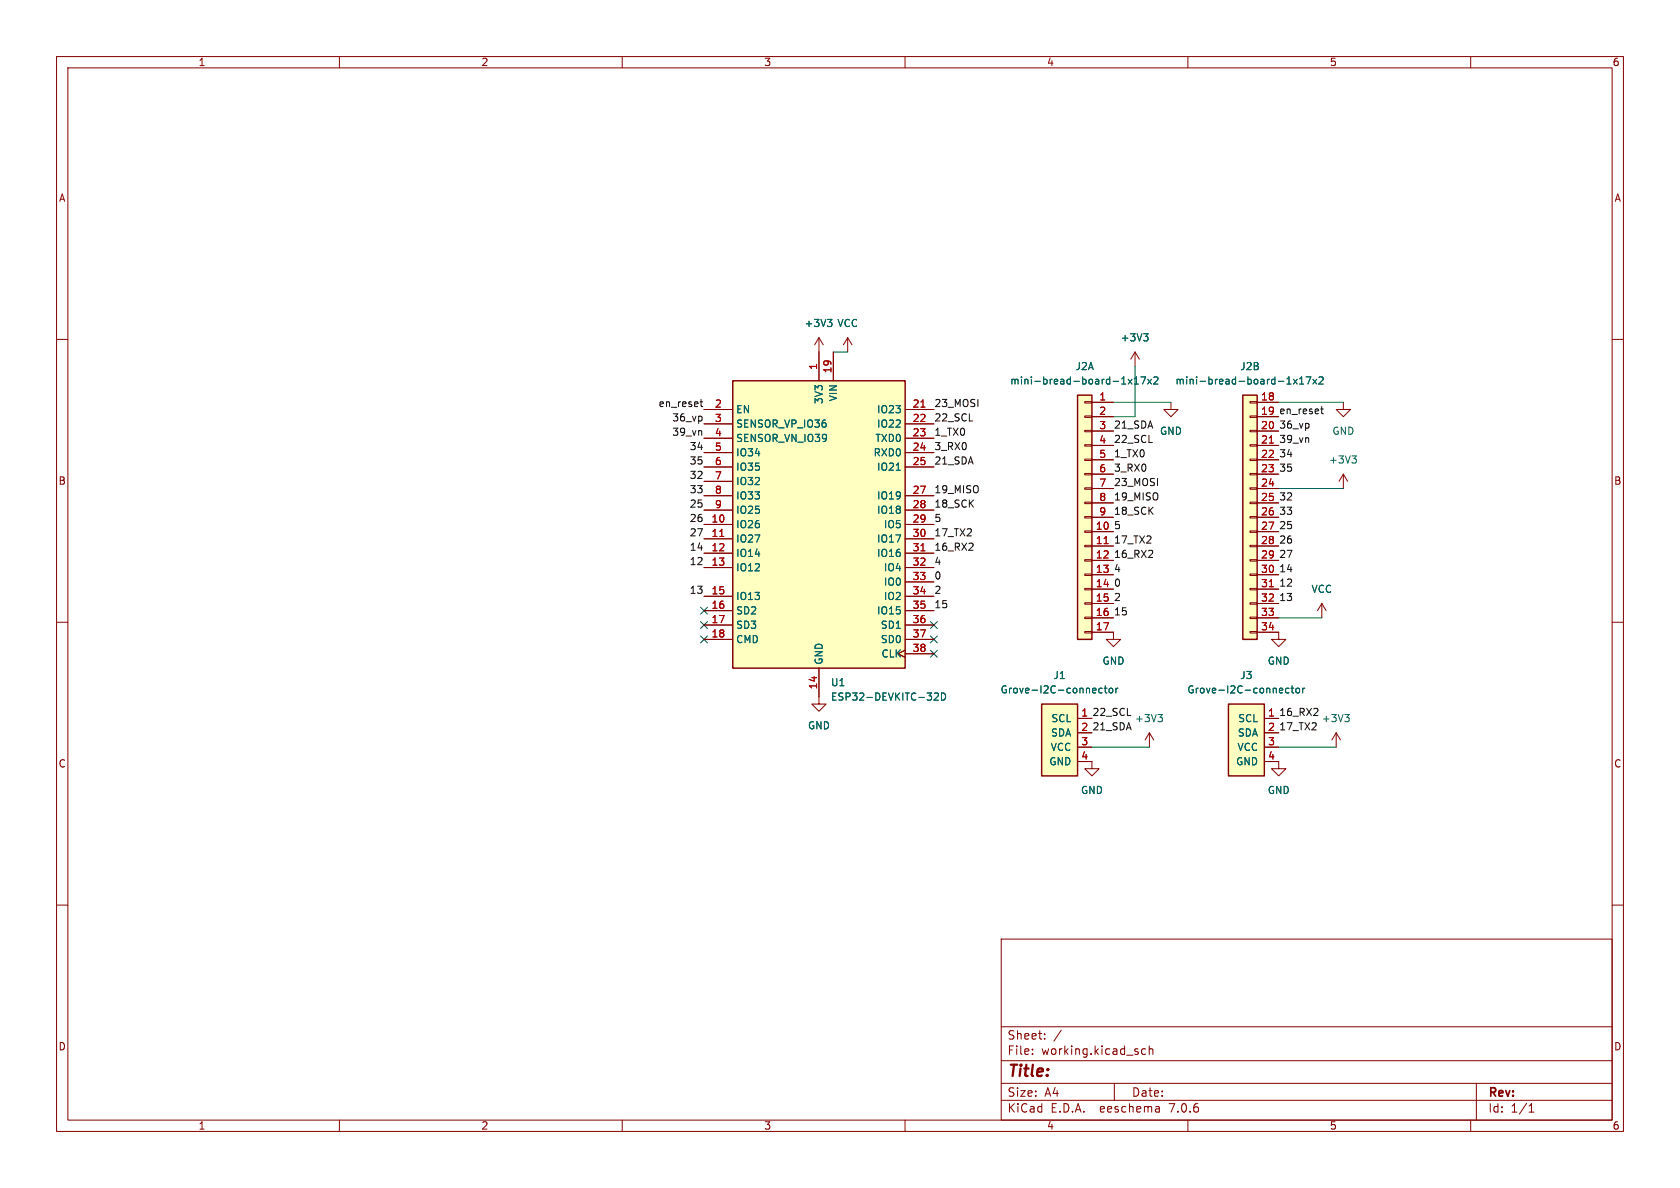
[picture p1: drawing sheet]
<svg xmlns="http://www.w3.org/2000/svg" width="297mm" height="210mm" viewBox="0 0 297 210" stroke-linecap="round" stroke-linejoin="round" font-family="sans-serif">
<g fill="none" stroke="#840000" stroke-width=".18">
<path d="M10 10h277v190h-277zM12 12h273v186h-273zM60 10v2M110 10v2M160 10v2M210 10v2M260 10v2M10 60h2M144.8 59.7v7.6M144.8 59.7l-.8 1.3M144.8 59.7l.7 1.3M149.9 59.7l-.8 1.3"/>
<path d="M149.9 59.7v2.5M149.9 59.7l.7 1.3M285 60h2M124.5 72.4h5M124.5 74.9h5M124.5 77.5h5M147.3 62.2v5.1M160 72.4h5.1M160 74.9h5.1M160 77.5h5.1M191.8 78.6h1.2v.3h-1.2zM191.8 76.1h1.2v.2h-1.2z"/>
<path d="M191.8 73.5h1.2v.3h-1.2zM191.8 71h1.2v.2h-1.2zM193 71.1h3.8M193 73.7h3.8M193 76.2h3.8M193 78.7h3.8M200.7 62.2l-.8 1.3M200.7 62.2v2.6M200.7 62.2l.7 1.3M207 71.1v1.3h1.3l-1.3 1.3-1.3-1.3h1.3M221 71h1.2v.2h-1.2zM221 73.5h1.2v.3h-1.2z"/>
<path d="M221 76.1h1.2v.2h-1.2zM221 78.6h1.2v.3h-1.2zM222.2 71.1h3.9M222.2 73.7h3.9M222.2 76.2h3.9M222.2 78.7h3.9M237.5 71.1v1.3h1.3l-1.3 1.3-1.3-1.3h1.3M124.5 92.7h5M124.5 95.3h5M124.5 97.8h5M124.5 80h5M124.5 82.6h5"/>
<path d="M124.5 87.6h5M124.5 90.2h5M124.5 85.1h5M160 92.7h5.1M160 95.3h5.1M160 97.8h5.1M160 80h5.1M160 82.6h5.1M160 87.6h5.1M160 90.2h5.1M191.8 98.9h1.2v.3h-1.2zM191.8 96.4h1.2v.2h-1.2z"/>
<path d="M191.8 93.9h1.2v.2h-1.2zM191.8 91.3h1.2v.3h-1.2zM191.8 88.8h1.2v.2h-1.2zM191.8 86.2h1.2v.3h-1.2zM191.8 83.7h1.2v.2h-1.2zM191.8 81.2h1.2v.2h-1.2zM193 81.3h3.8M193 83.8h3.8M193 86.4h3.8M193 88.9h3.8M193 91.4h3.8M193 94h3.8"/>
<path d="M193 96.5h3.8M193 99.1h3.8M221 81.2h1.2v.2h-1.2zM221 83.7h1.2v.2h-1.2zM221 86.2h1.2v.3h-1.2zM221 88.8h1.2v.2h-1.2zM221 91.3h1.2v.3h-1.2zM221 93.9h1.2v.2h-1.2zM221 96.4h1.2v.2h-1.2zM221 98.9h1.2v.3h-1.2zM222.2 81.3h3.9M222.2 83.8h3.9"/>
<path d="M222.2 86.4h3.9M222.2 88.9h3.9M222.2 91.4h3.9M222.2 94h3.9M222.2 96.5h3.9M222.2 99.1h3.9M237.5 83.8l-.8 1.3M237.5 83.8v2.6M237.5 83.8l.8 1.3M10 110h2M124.5 100.3h5M124.5 105.4h5"/>
<path d="M124.5 108h5M124.5 110.5h5M124.5 113h5M144.8 118.1v6.4h1.2l-1.2 1.2-1.3-1.2h1.3M160 114.9l-1.3 .7 1.3 .6M160 100.3h5.1M160 105.4h5.1M160 108h5.1M160 110.5h5.1M160 113h5.1M160 102.9h5.1M160 115.6h5.1"/>
<path d="M191.8 111.6h1.2v.3h-1.2zM191.8 109.1h1.2v.2h-1.2zM191.8 106.6h1.2v.2h-1.2zM191.8 104h1.2v.3h-1.2zM191.8 101.5h1.2v.2h-1.2zM193 111.8h3.8v1.2h1.3l-1.3 1.3-1.2-1.3h1.2M193 101.6h3.8M193 104.1h3.8M193 106.7h3.8M193 109.2h3.8M221 101.5h1.2v.2h-1.2zM221 104h1.2v.3h-1.2z"/>
<path d="M221 106.6h1.2v.2h-1.2zM221 109.1h1.2v.2h-1.2zM221 111.6h1.2v.3h-1.2zM222.2 111.8h3.9v1.2h1.2l-1.2 1.3-1.3-1.3h1.3M222.2 101.6h3.9M222.2 104.1h3.9M222.2 106.7h3.9M222.2 109.2h3.9M233.7 106.7l-.8 1.3M233.7 106.7v2.5M233.7 106.7l.7 1.3M285 110h2"/>
<path d="M190.5 134.6h2.5v1.3h1.3l-1.3 1.3-1.2-1.3h1.2M190.5 127h2.5M190.5 129.5h2.5M190.5 132.1h2.5M203.2 129.5l-.8 1.3M203.2 129.5v2.6M203.2 129.5l.8 1.3M223.5 134.6h2.6v1.3h1.2l-1.2 1.3-1.3-1.3h1.3M223.5 127h2.6M223.5 129.5h2.6M223.5 132.1h2.6M236.2 129.5l-.7 1.3"/>
<path d="M236.2 129.5v2.6M236.2 129.5l.8 1.3M10 160h2M285 160h2M177 166h108v32h-108zM60 198v2M110 198v2M160 198v2M177 194.5h108M177 191.5h108M177 187.5h108M177 181.5h108"/>
<path d="M182.5 186.3v.1M182.5 185.5v.1M184.7 183.6v.1M184.7 182.8v.1M187.6 182.1l-1.3 2M197 191.5v3M202.5 185.5l-.4-.1-.3 .3v.4l.2 .2h.5M203.2 185.5l.2-.1 .3 .1 .1 .9M203.2 184.9v1.5M204.9 195.7l.1 .9M205 196.5l-.2 .1M205 196h-.2"/>
<path d="M210 198v2M260 198v2M261 191.5v6.5M270.3 196.6h.9M270.3 195.5l.4-.4v1.5"/>
</g>
<g fill="#ffffc2" stroke="#ffffc2" stroke-width=".18">
<path d="M129.5 67.3h30.5v50.8h-30.5z"/>
<path d="M217.2 124.5h6.3v12.7h-6.3z"/>
<path d="M219.7 69.9h2.5v43.1h-2.5z"/>
<path d="M190.5 69.9h2.5v43.1h-2.5z"/>
<path d="M184.1 124.5h6.4v12.7h-6.4z"/>
</g>
<path d="M129.5 67.3h30.5v50.8h-30.5zM190.5 69.9h2.5v43.1h-2.5zM219.7 69.9h2.5v43.1h-2.5zM184.1 124.5h6.4v12.7h-6.4zM217.2 124.5h6.3v12.7h-6.3z" fill="none" stroke="#840000" stroke-width=".25"/>
<path d="M162.8 72h.7M224.4 78.3h.7M127.2 94.8h.8M162.8 97.4h.7M195.2 96.1h.7M224.4 103.7h.7" fill="none" stroke="#a90000" stroke-width=".18"/>
<g fill="none" stroke="#006464" stroke-width=".18">
<path d="M146.3 56.5h.8l-.4 .4M146.8 56.9l.3 .3v.3l-.3 .2M202.2 59h.8l-.5 .5M202.7 59.5l.3 .2v.3l-.3 .3M198.3 67.9h.7M199.5 67l.6 .9M200.1 67l-.6 .9M200.5 67.9h.8M200.5 67l.4-.4v1.3M201.7 66.6h.8l-.5 1.3M202.9 67l.7 .9M203.6 67l-.7 .9"/>
<path d="M204 66.7l.5-.1 .2 .4-.8 .9h.8M227.5 67.9h.7M228.7 67l.6 .9M229.3 67l-.6 .9M229.7 67.9h.8M229.7 67l.4-.4v1.3M230.9 66.6h.8l-.5 1.3M232.1 67l.7 .9M232.8 67l-.7 .9M233.2 66.7l.5-.1 .2 .4-.8 .9h.8M158.4 83.1h.8M239 80.6h.8l-.4 .5"/>
<path d="M239.5 81.1l.3 .2v.3l-.3 .3M165.2 122.6l.5-.1 .2 .4-.8 .9h.8M166.4 122.5a.64 .64 0 0 1 .8 .6 .64 .64 0 0 1-.8 .7zM194.9 121.7h-.4l-.3 .2 .2 .5h.5M195.2 121.7h.5M195.4 121.2v1.1l.3 .2M196.1 121.8l.2-.1 .4 .1v.5l-.1 .1-.3 .1-.2-.1zM197.3 121.7v.8M197.6 121.7l-.3 .2M204.7 126.3h.8l-.4 .5M205.3 126.8l.2 .2v.3l-.2 .3M227.9 121.7h-.4l-.2 .2 .1 .5h.5"/>
<path d="M228.2 121.7h.5M228.4 121.2v1.1l.3 .2M229.1 121.8l.2-.1 .4 .1v.5l-.1 .1-.3 .1-.2-.1zM230.3 121.7v.8M230.7 121.7l-.4 .2M237.7 126.3h.8l-.4 .5M238.3 126.8l.2 .2v.3l-.2 .3"/>
</g>
<path d="M123.8 71h.4M123.9 70.6v1.1l.3 .2M233.5 72.3h.5M233.7 71.9v1.1l.3 .1M171.2 97.3h.8M172 96.1v.5M203 98.5h.8M203.7 97.4v.4M232.2 126.5h.8M232.9 125.3v.5" fill="none" stroke="#0f0f0f" stroke-width=".18"/>
<path d="M147.3 62.2h2.6M196.8 71.1h10.2M200.7 64.8v8.9h-3.9M226.1 71.1h11.4M226.1 86.4h11.4M226.1 109.2h7.6M193 132.1h10.2M226.1 132.1h10.1" fill="none" stroke="#009600" stroke-width=".18"/>
<path d="M123.9 109.9l1.2 1.2M123.9 107.3l1.2 1.3M123.9 112.4l1.2 1.2M125.1 109.9l-1.2 1.2M125.1 107.3l-1.2 1.3M125.1 112.4l-1.2 1.2M164.5 115l1.2 1.2M164.5 112.4l1.2 1.2M164.5 109.9l1.2 1.2M165.7 115l-1.2 1.2M165.7 112.4l-1.2 1.2M165.7 109.9l-1.2 1.2" fill="none" stroke="#000084" stroke-width=".18"/>
<text font-size="2.8" fill="#840000" x="178" y="190.9">Title:</text>
<g font-size="2.1" fill="#840000">
<text x="178" y="184">Sheet:</text>
<text x="178" y="186.7">File:</text>
<text x="184.1" y="186.7">working.kicad_sch</text>
<text x="178" y="196.9">KiCad</text>
<text x="178" y="194.1">Size:</text>
<text x="184.7" y="194.1">A4</text>
<text x="185.7" y="196.9">E.D.A.</text>
<text x="194.6" y="196.9">eeschema</text>
<text x="200" y="194.1">Date:</text>
<text x="207" y="196.9">7.0.6</text>
<text x="263" y="194.3">Rev:</text>
<text x="263" y="196.9">Id:</text>
<text x="267.1" y="196.9">1/1</text>
</g>
<g font-size="1.8" fill="#840000">
<text x="35" y="11.9">1</text>
<text x="85" y="11.9">2</text>
<text x="135" y="11.9">3</text>
<text x="185" y="11.9">4</text>
<text x="235" y="11.9">5</text>
<text x="285" y="11.9">6</text>
<text x="10.3" y="35.9">A</text>
<text x="285.3" y="35.9">A</text>
<text x="10.3" y="85.9">B</text>
<text x="285.3" y="85.9">B</text>
<text x="10.3" y="135.9">C</text>
<text x="285.3" y="135.9">C</text>
<text x="10.3" y="185.9">D</text>
<text x="285.3" y="185.9">D</text>
<text x="35" y="199.9">1</text>
<text x="85" y="199.9">2</text>
<text x="135" y="199.9">3</text>
<text x="185" y="199.9">4</text>
<text x="235" y="199.9">5</text>
<text x="285" y="199.9">6</text>
</g>
<g font-size="1.8" fill="#006464">
<text x="142.1" y="58">+3V3</text>
<text x="147.9" y="58">VCC</text>
<text x="190" y="65.6">J2A</text>
<text x="198" y="60.6">+3V3</text>
<text x="219.2" y="65.6">J2B</text>
<text x="145.6" y="71.5" transform="rotate(-90 145.6 71.5)">3V3</text>
<text x="148.2" y="71" transform="rotate(-90 148.2 71)">VIN</text>
<text x="178.5" y="68.2">mini-bread-board-1x17x2</text>
<text x="207.7" y="68.2">mini-bread-board-1x17x2</text>
<text x="130" y="73.3">EN</text>
<text x="130" y="75.8">SENSOR_VP_IO36</text>
<text x="155" y="73.3">IO23</text>
<text x="155" y="75.8">IO22</text>
<text x="205" y="77.1">GND</text>
<text x="235.5" y="77.1">GND</text>
<text x="130" y="78.3">SENSOR_VN_IO39</text>
<text x="130" y="80.9">IO34</text>
<text x="130" y="83.4">IO35</text>
<text x="154.3" y="80.9">RXD0</text>
<text x="154.7" y="78.3">TXD0</text>
<text x="155" y="83.4">IO21</text>
<text x="234.8" y="82.1">+3V3</text>
<text x="130" y="86">IO32</text>
<text x="130" y="88.5">IO33</text>
<text x="155" y="88.5">IO19</text>
<text x="130" y="93.6">IO26</text>
<text x="130" y="91">IO25</text>
<text x="155" y="91">IO18</text>
<text x="156.2" y="93.6">IO5</text>
<text x="130" y="96.1">IO27</text>
<text x="130" y="98.7">IO14</text>
<text x="130" y="101.2">IO12</text>
<text x="155" y="96.1">IO17</text>
<text x="155" y="98.7">IO16</text>
<text x="156.2" y="101.2">IO4</text>
<text x="130" y="106.3">IO13</text>
<text x="156.2" y="103.7">IO0</text>
<text x="156.2" y="106.3">IO2</text>
<text x="231.8" y="105">VCC</text>
<text x="130" y="108.8">SD2</text>
<text x="130" y="111.4">SD3</text>
<text x="130" y="113.9">CMD</text>
<text x="155" y="108.8">IO15</text>
<text x="155.6" y="111.4">SD1</text>
<text x="155.6" y="113.9">SD0</text>
<text x="145.6" y="117.6" transform="rotate(-90 145.6 117.6)">GND</text>
<text x="155.7" y="116.4">CLK</text>
<text x="194.8" y="117.7">GND</text>
<text x="224" y="117.7">GND</text>
<text x="146.8" y="121.5">U1</text>
<text x="146.8" y="124.1">ESP32-DEVKITC-32D</text>
<text x="176.8" y="122.8">Grove-I2C-connector</text>
<text x="186.1" y="120.2">J1</text>
<text x="209.8" y="122.8">Grove-I2C-connector</text>
<text x="219.2" y="120.2">J3</text>
<text x="142.7" y="129.1">GND</text>
<text x="185.7" y="130.4">SDA</text>
<text x="185.8" y="127.9">SCL</text>
<text x="200.6" y="127.9">+3V3</text>
<text x="218.7" y="130.4">SDA</text>
<text x="218.8" y="127.9">SCL</text>
<text x="233.6" y="127.9">+3V3</text>
<text x="185.4" y="135.5">GND</text>
<text x="185.7" y="132.9">VCC</text>
<text x="218.4" y="135.5">GND</text>
<text x="218.7" y="132.9">VCC</text>
<text x="191" y="140.6">GND</text>
<text x="224" y="140.6">GND</text>
</g>
<g font-size="1.8" fill="#a90000">
<text x="144.5" y="65.5" transform="rotate(-90 144.5 65.5)">1</text>
<text x="147.1" y="66.1" transform="rotate(-90 147.1 66.1)">19</text>
<text x="194.2" y="70.9">1</text>
<text x="222.8" y="70.9">18</text>
<text x="126.3" y="72.1">2</text>
<text x="126.3" y="74.7">3</text>
<text x="126.3" y="77.2">4</text>
<text x="161.2" y="72.1">21</text>
<text x="161.2" y="74.7">22</text>
<text x="161.2" y="77.2">23</text>
<text x="194.2" y="73.4">2</text>
<text x="194.2" y="75.9">3</text>
<text x="222.8" y="73.4">19</text>
<text x="222.8" y="75.9">20</text>
<text x="126.3" y="79.8">5</text>
<text x="126.3" y="82.3">6</text>
<text x="161.2" y="79.8">24</text>
<text x="161.2" y="82.3">25</text>
<text x="194.2" y="78.5">4</text>
<text x="194.2" y="81">5</text>
<text x="194.2" y="83.6">6</text>
<text x="222.8" y="78.5">21</text>
<text x="222.8" y="81">22</text>
<text x="222.8" y="83.6">23</text>
<text x="126.3" y="84.8">7</text>
<text x="126.3" y="87.4">8</text>
<text x="126.3" y="89.9">9</text>
<text x="161.2" y="87.4">27</text>
<text x="161.2" y="89.9">28</text>
<text x="194.2" y="86.1">7</text>
<text x="194.2" y="88.6">8</text>
<text x="222.8" y="86.1">24</text>
<text x="222.8" y="88.6">25</text>
<text x="125.7" y="92.5">10</text>
<text x="125.7" y="95">11</text>
<text x="161.2" y="92.5">29</text>
<text x="161.2" y="95">30</text>
<text x="193.6" y="93.7">10</text>
<text x="194.2" y="91.2">9</text>
<text x="222.8" y="91.2">26</text>
<text x="222.8" y="93.7">27</text>
<text x="125.7" y="97.5">12</text>
<text x="125.7" y="100.1">13</text>
<text x="161.2" y="97.5">31</text>
<text x="161.2" y="100.1">32</text>
<text x="193.6" y="96.3">11</text>
<text x="193.6" y="98.8">12</text>
<text x="193.6" y="101.3">13</text>
<text x="222.8" y="96.3">28</text>
<text x="222.8" y="98.8">29</text>
<text x="222.8" y="101.3">30</text>
<text x="125.7" y="105.2">15</text>
<text x="125.7" y="107.7">16</text>
<text x="161.2" y="102.6">33</text>
<text x="161.2" y="105.2">34</text>
<text x="161.2" y="107.7">35</text>
<text x="193.6" y="103.9">14</text>
<text x="193.6" y="106.4">15</text>
<text x="222.8" y="103.9">31</text>
<text x="222.8" y="106.4">32</text>
<text x="125.7" y="110.2">17</text>
<text x="125.7" y="112.8">18</text>
<text x="161.2" y="110.2">36</text>
<text x="161.2" y="112.8">37</text>
<text x="193.6" y="109">16</text>
<text x="193.6" y="111.5">17</text>
<text x="222.8" y="109">33</text>
<text x="222.8" y="111.5">34</text>
<text x="161.2" y="115.3">38</text>
<text x="144.5" y="122" transform="rotate(-90 144.5 122)">14</text>
<text x="191.1" y="126.7">1</text>
<text x="191.1" y="129.3">2</text>
<text x="191.1" y="131.8">3</text>
<text x="224.1" y="126.7">1</text>
<text x="224.1" y="129.3">2</text>
<text x="224.1" y="131.8">3</text>
<text x="191.1" y="134.4">4</text>
<text x="224.1" y="134.4">4</text>
</g>
<g font-size="1.8" fill="#0f0f0f">
<text x="116.3" y="72">en_reset</text>
<text x="118.8" y="74.6">36_vp</text>
<text x="118.8" y="77.1">39_vn</text>
<text x="165.1" y="72">23_MOSI</text>
<text x="165.1" y="77.1">1_TX0</text>
<text x="165.1" y="74.6">22_SCL</text>
<text x="196.8" y="75.9">21_SDA</text>
<text x="226.1" y="73.3">en_reset</text>
<text x="226.1" y="75.9">36_vp</text>
<text x="121.8" y="82.2">35</text>
<text x="121.8" y="79.7">34</text>
<text x="165.1" y="82.2">21_SDA</text>
<text x="165.1" y="79.7">3_RX0</text>
<text x="196.8" y="78.4">22_SCL</text>
<text x="196.8" y="80.9">1_TX0</text>
<text x="196.8" y="83.5">3_RX0</text>
<text x="226.1" y="83.5">35</text>
<text x="226.1" y="80.9">34</text>
<text x="226.1" y="78.4">39_vn</text>
<text x="121.8" y="87.3">33</text>
<text x="121.8" y="84.7">32</text>
<text x="121.8" y="89.8">25</text>
<text x="165.1" y="89.8">18_SCK</text>
<text x="165.1" y="87.3">19_MISO</text>
<text x="196.8" y="88.6">19_MISO</text>
<text x="196.8" y="86">23_MOSI</text>
<text x="226.1" y="88.6">32</text>
<text x="121.8" y="92.4">26</text>
<text x="121.8" y="94.9">27</text>
<text x="165.1" y="92.4">5</text>
<text x="165.1" y="94.9">17_TX2</text>
<text x="196.8" y="91.1">18_SCK</text>
<text x="196.8" y="93.6">5</text>
<text x="226.1" y="93.6">25</text>
<text x="226.1" y="91.1">33</text>
<text x="121.8" y="97.4">14</text>
<text x="121.8" y="100">12</text>
<text x="165.1" y="100">4</text>
<text x="165.1" y="97.4">16_RX2</text>
<text x="196.8" y="96.2">17_TX2</text>
<text x="196.8" y="101.3">4</text>
<text x="196.8" y="98.7">16_RX2</text>
<text x="226.1" y="98.7">27</text>
<text x="226.1" y="96.2">26</text>
<text x="226.1" y="101.3">14</text>
<text x="121.8" y="105.1">13</text>
<text x="165.1" y="102.5">0</text>
<text x="165.1" y="107.6">15</text>
<text x="165.1" y="105.1">2</text>
<text x="196.8" y="106.3">2</text>
<text x="196.8" y="103.8">0</text>
<text x="226.1" y="106.3">13</text>
<text x="226.1" y="103.8">12</text>
<text x="196.8" y="108.9">15</text>
<text x="193" y="129.2">21_SDA</text>
<text x="193" y="126.7">22_SCL</text>
<text x="226.1" y="129.2">17_TX2</text>
<text x="226.1" y="126.7">16_RX2</text>
</g>
</svg>
